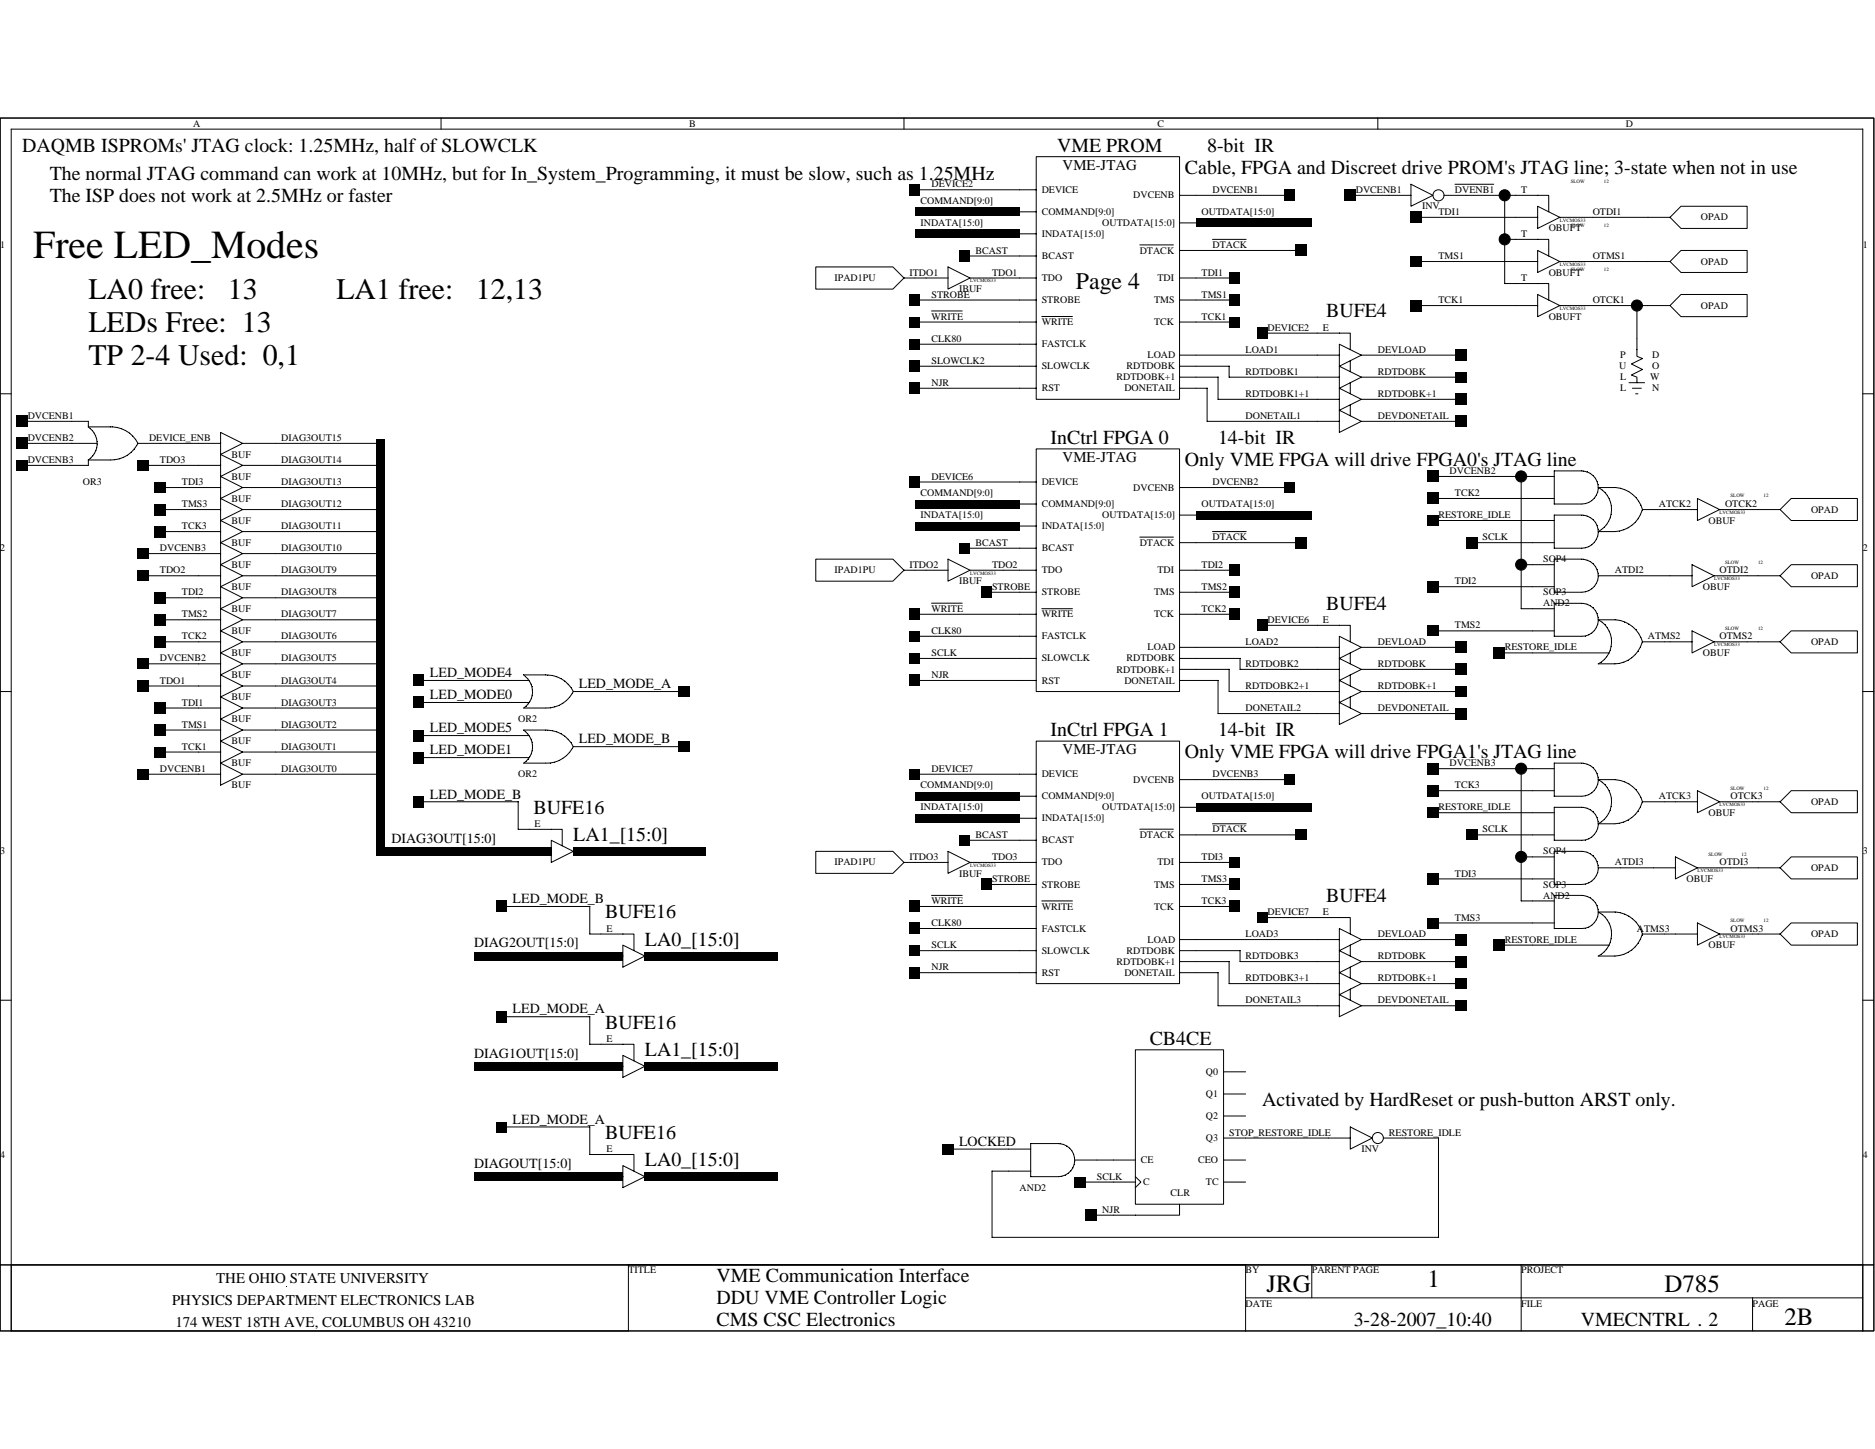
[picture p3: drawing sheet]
<svg xmlns="http://www.w3.org/2000/svg" width="279mm" height="216mm" viewBox="0 0 279 216" stroke-linecap="round" stroke-linejoin="round" font-family="sans-serif">
<g fill="none" stroke="#000" stroke-width=".15">
<path d="M0 17.6h279.2v180.7h-279.2zM0 17.6h279.2v170.9h-279.2zM1.7 19.2h275.9v179.1h-275.9M1.7 19.2v169.3M65.7 17.6v1.6M134.7 17.6v1.6M205.3 17.6v1.6M121.6 39.8h11.5l1.6 1.6-1.6 1.7h-11.5zM136.3 28.3h18.1M141.3 39.8l3.2 1.6-3.2 1.7zM143.7 38.1h10.7M151.9 31.6h2.5"/>
<path d="M151.9 34.8h2.5M154.4 23.3h21.4v36.2h-21.4zM169.8 36.5h5.1M175.7 37.3h18.1M175.7 29.1h16.5M175.7 33.2h2.5M180.7 35.7h5M201.2 29.1h9.1M210.2 27.5l3.3 1.6-3.3 1.6zM211.1 39h18.1M211.1 32.4h18.1M215.2 29.1h15.6v2.5"/>
<path d="M216.8 27.5h5.8M224.2 29.1v13.1h6.6v2.5M224.2 35.7h6.6v2.4M229.1 37.3l3.3 1.7-3.3 1.6zM229.1 30.7l3.3 1.7-3.3 1.6zM232.4 39h16.5M232.4 32.4h16.5M250.5 30.7h9.8v3.3h-9.8l-1.6-1.6zM250.5 37.3h9.8v3.3h-9.8l-1.6-1.6zM0 58.7h1.7M134.7 41.4h6.6M136.3 54.6h18.1"/>
<path d="M136.3 51.3h18.1M136.3 44.7h18.1M136.3 48h18.1M136.3 57.8h18.1M138.8 46.3h4.6M144.5 41.4h9.9M155.2 47.2h4.6M175.7 41.4h8.3M175.7 56.2h5.8M175.7 52.9h23.9M175.7 54.6h7.5M175.7 44.7h8.3"/>
<path d="M175.7 48h8.3M175.7 57.8h4.2M179.9 57.8v5h19.7M181.5 56.2v3.3h18.1M183.2 54.5v1.7h16.4M188.1 49.6h11.5M199.6 51.3l3.3 1.6-3.3 1.7zM199.6 54.6l3.3 1.6-3.3 1.6zM199.6 57.8l3.3 1.7-3.3 1.6zM199.6 49.6h1.6v2.5M201.2 53.7v1.7M201.2 57v1.7"/>
<path d="M202.8 56.2h14.9M202.8 59.5h14.9M202.8 52.9h14.9M211.1 45.5h18.1M229.1 43.9l3.3 1.6-3.3 1.7zM232.4 45.5h16.5M242.7 57h2.4M243.2 57.8h1.4M243.7 58.7h.4M243.9 52.1v1l.9 .3-1.7 .8 1.7 .9-1.7 .8 .8 .3v.8M243.9 45.5v6.6M250.5 43.9h9.8v3.3h-9.8l-1.6-1.7z"/>
<path d="M277.6 58.7h1.6M3.3 62.8h9.9M3.3 69.3h9.9M3.3 66.1h11.2M13.2 63.6h3.6a4.5 4.5 0 0 1 3.8 2.5 4.4 4.4 0 0 1-4.2 2.4h-3.3a2.95 2.95 0 0 0 .1-4.9zM13.2 62.8v.8M13.2 68.5v.8M20.5 66.1h12.4M21.4 69.3h11.5M23.8 75.9h9.1M23.8 79.2h9.1M23.8 72.6h9.1"/>
<path d="M32.9 74.3l3.3 1.6-3.3 1.7zM32.9 77.6l3.3 1.6-3.3 1.7zM32.9 71l3.3 1.6-3.3 1.7zM32.9 64.4l3.3 1.7-3.3 1.6zM32.9 67.7l3.3 1.6-3.3 1.7zM36.1 75.9h20.6M36.1 79.2h20.6M36.1 72.6h20.6M36.1 69.3h20.6M36.1 66.1h20.6M136.3 71.8h18.1M151.9 75.1h2.5"/>
<path d="M151.9 78.4h2.5M154.4 66.9h21.4v36.1h-21.4zM175.7 72.6h16.5M175.7 76.8h2.5M180.7 79.2h5M199.6 61.1l3.3 1.7-3.3 1.6zM201.2 60.3v1.7M202.8 62.8h14.9M213.5 74.3h18.1M213.5 71h18.1M213.5 77.6h18.1M226.7 71v19.7h4.9"/>
<path d="M231.6 70.1v5M231.6 70.2h4.1M235.7 76.8a2.47 2.47 0 0 1 2.5 2.4 2.47 2.47 0 0 1-2.5 2.5h-4.1M235.7 70.2a2.47 2.47 0 0 1 2.5 2.4 2.47 2.47 0 0 1-2.5 2.5h-4.1M235.7 76.8l-4.1-.1v5M238.1 72.6h2.7a4.5 4.5 0 0 1 4 3.3 4.5 4.5 0 0 1-4.2 3.3h-2.4a3.7 3.7 0 0 0-.1-6.6zM244.7 75.9h8.3M252.9 74.3l3.3 1.6-3.3 1.7zM256.2 75.9h9.1M266.9 74.3h9.9v3.3h-9.9l-1.6-1.7zM21.4 85.8h11.5M21.4 82.5h11.5"/>
<path d="M21.4 98.9h11.5M23.8 95.6h9.1M23.8 92.4h9.1M23.8 89.1h9.1M32.9 94l3.3 1.6-3.3 1.7zM32.9 87.4l3.3 1.7-3.3 1.6zM32.9 90.7l3.3 1.7-3.3 1.6zM32.9 80.9l3.3 1.6-3.3 1.6zM32.9 84.1l3.3 1.7-3.3 1.6zM32.9 97.3l3.3 1.6-3.3 1.7zM36.1 95.6h20.6M36.1 85.8h20.6"/>
<path d="M36.1 92.4h20.6M36.1 89.1h20.6M36.1 82.5h20.6M36.1 98.9h20.6M121.6 83.3h11.5l1.6 1.7-1.6 1.6h-11.5zM134.7 85h6.6M136.3 98.1h18.1M136.3 91.5h18.1M136.3 94.8h18.1M138.8 89.9h4.6M141.3 83.3l3.2 1.7-3.2 1.6zM143.7 81.7h10.7"/>
<path d="M144.5 85h9.9M147 88.2h7.4M155.2 90.7h4.6M169.8 80h5.1M175.7 99.7h7.5M175.7 96.5h23.9M175.7 85h8.3M175.7 98.1h9.1M175.7 91.5h8.3M175.7 80.9h18.1M175.7 88.2h8.3M183.2 99.7v3.3h16.4"/>
<path d="M184.8 98.1v1.6h14.8M188.1 93.2h11.5M199.6 94.8l3.3 1.7-3.3 1.6zM199.6 98.1l3.3 1.6-3.3 1.7zM199.6 93.2h1.6v2.4M201.2 97.3v1.6M202.8 99.7h14.9M202.8 96.5h14.9M213.5 94h18.1M213.5 87.4h18.1M219.3 80.9h12.3M223.4 97.3h16.4"/>
<path d="M226.7 84.1h4.9M231.6 89.9h4.1a2.46 2.46 0 0 1 2.5 2.5 2.46 2.46 0 0 1-2.5 2.4M231.6 89.9v4.9h4.1M235.7 83.3a2.47 2.47 0 0 1 2.5 2.5 2.47 2.47 0 0 1-2.5 2.4h-4.1M235.7 83.3h-4.1v4.9M238.1 85.8h14.1M240.1 95.6a3.6 3.6 0 0 1-1.9 3.3h2.4a4.4 4.4 0 0 0 4.2-3.3 4.5 4.5 0 0 0-4-3.2h-2.7a3.6 3.6 0 0 1 2 3.2M244.7 95.6h7.5M252.1 94l3.3 1.6-3.3 1.7zM252.1 84.1l3.3 1.7-3.3 1.6zM255.4 95.6h9.9M255.4 85.8h9.9"/>
<path d="M265.3 95.6l1.6-1.6h9.9v3.3h-9.9zM266.9 84.1h9.9v3.3h-9.9l-1.6-1.6zM0 103h1.7M21.4 102.2h11.5M21.4 115.4h11.5M23.8 112.1h9.1M23.8 108.8h9.1M23.8 105.5h9.1M32.9 110.4l3.3 1.7-3.3 1.6zM32.9 107.1l3.3 1.7-3.3 1.6zM32.9 103.8l3.3 1.7-3.3 1.6zM32.9 100.6l3.3 1.6-3.3 1.6z"/>
<path d="M32.9 113.7l3.3 1.7-3.3 1.6zM36.1 102.2h20.6M36.1 112.1h20.6M36.1 108.8h20.6M36.1 105.5h20.6M36.1 115.4h20.6M62.4 119.5h14.8M62.4 101.4h16.5M62.4 104.7h16.5M62.4 109.6h16.5M62.4 112.9h16.5M77.2 119.4v4.2h5"/>
<path d="M78 108.8h3.3a4.4 4.4 0 0 1 4.1 2.5M78 100.6h3.3a4.4 4.4 0 0 1 4.1 2.4M78 108.8a2.99 2.99 0 0 1 0 4.9M78 100.6a2.99 2.99 0 0 1 0 4.9M85.4 103h16.5M85.4 111.3h16.5M85.4 111.3a4.4 4.4 0 0 1-4.1 2.4h-3.3M85.4 103a4.4 4.4 0 0 1-4.1 2.5h-3.3M136.3 101.4h18.1M136.3 115.4h18.1M151.9 118.6h2.5M154.4 110.4h21.4v36.2h-21.4z"/>
<path d="M175.7 116.2h16.5M175.7 101.4h5.8M181.5 101.4v4.9h18.1M199.6 101.4l3.3 1.6-3.3 1.7zM199.6 104.7l3.3 1.6-3.3 1.6zM201.2 100.5v1.7M201.2 103.8v1.7M202.8 103h14.9M202.8 106.3h14.9M213.5 117.8h18.1M213.5 114.5h18.1M226.7 114.5v19.7h4.9"/>
<path d="M235.7 113.7a2.47 2.47 0 0 1 2.5 2.5 2.47 2.47 0 0 1-2.5 2.4h-4.1M235.7 113.7h-4.1v4.9M240.1 119.4a3.7 3.7 0 0 1-2 3.3h2.5a4.5 4.5 0 0 0 4.2-3.2 4.6 4.6 0 0 0-4.2-3.3h-2.5a3.6 3.6 0 0 1 2 3.3M244.7 119.5h8.3M252.9 117.8l3.3 1.7-3.3 1.6zM256.2 119.5h9.1M266.9 117.8h9.9v3.3h-9.9l-1.6-1.6zM277.6 103h1.6M74.8 135.1h13.1M78.9 126.9h3.3M82.1 123.6h1.7v2.4M82.1 125.2l3.3 1.7-3.3 1.6z"/>
<path d="M85.4 126.9h5M87.9 135v4.2h4.9M92.8 139.2h1.7v2.4M121.6 126.9h11.5l1.6 1.6-1.6 1.6h-11.5zM134.7 128.5h6.6M136.3 138.3h18.1M136.3 135.1h18.1M138.8 133.4h4.6M141.3 126.9l3.2 1.6-3.2 1.6zM143.7 125.2h10.7M144.5 128.5h9.9M147 131.8h7.4"/>
<path d="M151.9 121.9h2.5M155.2 134.2h4.6M169.8 123.5h5.1M175.7 140h23.9M175.7 124.4h18.1M175.7 131.8h8.3M175.7 120.3h2.5M175.7 128.5h8.3M175.7 135.1h8.3M180.7 122.7h5M188.1 136.7h11.5M199.6 138.3l3.3 1.7-3.3 1.6z"/>
<path d="M199.6 136.7h1.6v2.5M202.8 140h14.9M213.5 137.5h18.1M213.5 131h18.1M213.5 121.1h18.1M219.3 124.4h12.3M226.7 127.7h4.9M231.6 133.4h4.1a2.47 2.47 0 0 1 2.5 2.5 2.47 2.47 0 0 1-2.5 2.4M231.6 120.3v4.9M231.6 133.4v5l4.1-.1M231.6 120.3h4.1M235.7 120.3a2.46 2.46 0 0 1 2.5 2.4 2.46 2.46 0 0 1-2.5 2.5h-4.1"/>
<path d="M235.7 126.9a2.47 2.47 0 0 1 2.5 2.4 2.47 2.47 0 0 1-2.5 2.5h-4.1M235.7 126.9h-4.1v4.9M238.1 129.3h11.6M240.1 139.1a3.6 3.6 0 0 1-1.9 3.4 7 7 0 0 0 4.4-.6 4.6 4.6 0 0 0 2.2-2.7 4.5 4.5 0 0 0-4-3.3h-2.7a3.6 3.6 0 0 1 2 3.3M244.7 139.2h8.3M249.7 127.7l3.2 1.6-3.2 1.7zM252.9 129.3h12.4M252.9 137.5l3.3 1.7-3.3 1.6zM256.2 139.2h9.1M265.3 129.3l1.6-1.6h9.9v3.3h-9.9zM266.9 137.5h9.9v3.3h-9.9l-1.6-1.6zM0 149h1.7"/>
<path d="M74.8 151.5h13.1M87.9 151.5v4.1h4.9M89.5 142.5h3.3M89.5 158.9h3.3M92.8 140.8l3.3 1.7-3.3 1.6zM92.8 155.6h1.7v2.5M92.8 157.2l3.3 1.7-3.3 1.6zM96.1 142.5h4.9M96.1 158.9h4.9M136.3 141.6h18.1M136.3 144.9h18.1M169.2 156.4h13.1v23h-13.1z"/>
<path d="M175.7 143.3h7.5M175.7 141.6h9.1M175.7 144.9h5.8M181.5 144.9v5h18.1M182.3 159.7h3.3M183.2 143.3v3.3h16.4M184.8 141.6v1.7h14.8M199.6 141.6l3.3 1.7-3.3 1.6zM199.6 144.9l3.3 1.7-3.3 1.6zM199.6 148.2l3.3 1.7-3.3 1.6zM201.2 140.8v1.7M201.2 144.1v1.7"/>
<path d="M201.2 147.4v1.6M202.8 143.3h14.9M202.8 146.6h14.9M202.8 149.9h14.9M223.4 140.8h16.4M277.6 149h1.6M74.8 167.9h13.1M87.9 167.9v4.1h4.9M89.5 175.3h3.3M92.8 172h1.7v2.5M92.8 173.7l3.3 1.6-3.3 1.7zM96.1 175.3h4.9"/>
<path d="M141.3 171.2h12.3M153.6 170.4h4.1M153.6 170.4v4.9M153.6 174.5h-5.8v9.9h66.6M157.7 170.4a2.47 2.47 0 0 1 2.4 2.5 2.47 2.47 0 0 1-2.4 2.4h-4.1M160.1 172.8h9.1M161 176.1h8.2M169.2 175.3l.8 .8-.8 .9M175.8 179.4v1.7h-6.6M182.3 172.8h3.3M182.3 176.1h3.3M182.3 163h3.3"/>
<path d="M182.3 166.3h3.3M182.3 169.6h18.9M201.2 167.9l3.3 1.7-3.3 1.6zM206.1 169.6h8.3M214.4 169.5v14.9M0 188.5h1.7v9.8h-1.7zM1.7 188.5h91.9v9.8h-91.9zM1.7 188.5h275.9M162.6 181.1h6.6M185.6 193.4h92M185.6 188.4v9.9M195.5 188.4v5"/>
<path d="M226.7 188.5v9.8M261.2 193.4v4.9M277.6 188.5h1.6v9.8h-1.6z"/>
<circle cx="214.4" cy="29.1" r=".83"/>
<circle cx="224.2" cy="35.7" r=".83"/>
<circle cx="224.2" cy="29.1" r=".83"/>
<circle cx="243.9" cy="45.5" r=".83"/>
<circle cx="226.7" cy="71" r=".83"/>
<circle cx="226.7" cy="84.1" r=".83"/>
<circle cx="226.7" cy="114.5" r=".83"/>
<circle cx="226.7" cy="127.7" r=".83"/>
<circle cx="205.3" cy="169.6" r=".83"/>
</g>
<g fill="#000">
<path d="M135.5 27.5h1.7v1.6h-1.7zM136.3 30.9h15.6v1.3h-15.6zM136.3 34.2h15.6v1.3h-15.6zM142.9 37.3h1.6v1.7h-1.6zM178.2 32.6h17.3v1.3h-17.3zM191.4 28.3h1.6v1.6h-1.6zM193 36.5h1.6v1.6h-1.6zM200.4 28.3h1.6v1.6h-1.6zM210.2 31.6h1.7v1.6h-1.7zM210.2 38.1h1.7v1.7h-1.7zM135.5 50.5h1.7v1.6h-1.7zM135.5 43.9h1.7v1.6h-1.7z"/>
<path d="M135.5 47.2h1.7v1.6h-1.7zM135.5 53.7h1.7v1.7h-1.7zM135.5 57h1.7v1.7h-1.7zM183.2 47.2h1.6v1.6h-1.6zM183.2 40.6h1.6v1.6h-1.6zM183.2 43.9h1.6v1.6h-1.6zM187.3 48.8h1.6v1.7h-1.6zM210.2 44.7h1.7v1.7h-1.7zM216.8 55.4h1.7v1.6h-1.7zM216.8 58.7h1.7v1.6h-1.7zM216.8 52.1h1.7v1.6h-1.7zM2.5 68.5h1.6v1.7h-1.6z"/>
<path d="M2.5 65.2h1.6v1.7h-1.6zM2.5 62h1.6v1.6h-1.6zM20.6 68.5h1.6v1.7h-1.6zM23 78.4h1.7v1.6h-1.7zM23 75.1h1.7v1.7h-1.7zM23 71.8h1.7v1.6h-1.7zM56 66.1h1.3v3.2h-1.3zM56 69.3h1.3v3.3h-1.3zM56 72.6h1.3v3.3h-1.3zM56 75.9h1.3v3.3h-1.3zM56 79.2h1.3v3.3h-1.3zM56 65.4h1.3v1.3h-1.3z"/>
<path d="M135.5 71h1.7v1.6h-1.7zM136.3 77.7h15.6v1.3h-15.6zM136.3 74.4h15.6v1.4h-15.6zM178.2 76.1h17.3v1.3h-17.3zM191.4 71.8h1.6v1.6h-1.6zM212.7 73.4h1.7v1.7h-1.7zM212.7 70.2h1.7v1.6h-1.7zM212.7 76.8h1.7v1.6h-1.7zM216.8 62h1.7v1.6h-1.7zM20.6 81.7h1.6v1.6h-1.6zM20.6 98.1h1.6v1.6h-1.6zM20.6 85h1.6v1.6h-1.6z"/>
<path d="M23 94.8h1.7v1.7h-1.7zM23 91.5h1.7v1.7h-1.7zM23 88.2h1.7v1.7h-1.7zM56 82.5h1.3v3.3h-1.3zM56 85.8h1.3v3.3h-1.3zM56 89.1h1.3v6.5h-1.3zM56 95.6h1.3v3.3h-1.3zM56 98.9h1.3v3.3h-1.3zM135.5 90.7h1.7v1.7h-1.7zM135.5 94h1.7v1.6h-1.7zM135.5 97.3h1.7v1.6h-1.7zM142.9 80.9h1.6v1.6h-1.6z"/>
<path d="M146.2 87.4h1.6v1.7h-1.6zM183.2 87.4h1.6v1.7h-1.6zM183.2 84.1h1.6v1.7h-1.6zM183.2 90.7h1.6v1.7h-1.6zM187.3 92.4h1.6v1.6h-1.6zM193 80h1.6v1.7h-1.6zM212.7 93.2h1.7v1.6h-1.7zM212.7 86.6h1.7v1.6h-1.7zM216.8 98.9h1.7v1.7h-1.7zM216.8 95.6h1.7v1.7h-1.7zM218.5 80h1.6v1.7h-1.6zM222.6 96.5h1.6v1.6h-1.6z"/>
<path d="M20.6 101.4h1.6v1.6h-1.6zM20.6 114.5h1.6v1.7h-1.6zM23 111.3h1.7v1.6h-1.7zM23 107.9h1.7v1.7h-1.7zM23 104.7h1.7v1.6h-1.7zM56 115.4h1.3v11.5h-1.3zM56 102.2h1.3v3.3h-1.3zM56 105.5h1.3v3.3h-1.3zM56 108.8h1.3v3.3h-1.3zM56 112.1h1.3v3.3h-1.3zM61.6 100.6h1.6v1.6h-1.6zM61.6 103.8h1.6v1.7h-1.6z"/>
<path d="M61.6 108.8h1.6v1.6h-1.6zM61.6 112.1h1.6v1.6h-1.6zM61.6 118.6h1.6v1.7h-1.6zM101 102.2h1.7v1.6h-1.7zM101 110.4h1.7v1.7h-1.7zM135.5 100.6h1.7v1.6h-1.7zM135.5 114.5h1.7v1.7h-1.7zM136.3 118h15.6v1.3h-15.6zM178.2 119.6h17.3v1.3h-17.3zM191.4 115.4h1.6v1.6h-1.6zM212.7 117h1.7v1.6h-1.7zM212.7 113.7h1.7v1.7h-1.7z"/>
<path d="M216.8 102.2h1.7v1.6h-1.7zM216.8 105.5h1.7v1.6h-1.7zM56 126.2h1.3v1.3h-1.3zM56.7 126.2h22.2v1.3h-22.2zM73.9 134.2h1.7v1.7h-1.7zM78.9 126.2h3.2v1.3h-3.2zM85.4 126.2h5v1.3h-5zM90.4 126.2h14.7v1.3h-14.7zM135.5 137.5h1.7v1.7h-1.7zM135.5 134.2h1.7v1.7h-1.7zM136.3 121.3h15.6v1.3h-15.6zM142.9 124.4h1.6v1.6h-1.6z"/>
<path d="M146.2 131h1.6v1.6h-1.6zM183.2 134.2h1.6v1.7h-1.6zM183.2 127.7h1.6v1.6h-1.6zM183.2 131h1.6v1.6h-1.6zM187.3 135.9h1.6v1.6h-1.6zM193 123.6h1.6v1.6h-1.6zM212.7 136.7h1.7v1.6h-1.7zM212.7 130.1h1.7v1.7h-1.7zM212.7 120.3h1.7v1.6h-1.7zM216.8 139.2h1.7v1.6h-1.7zM218.5 123.6h1.6v1.6h-1.6zM222.6 140h1.6v1.6h-1.6z"/>
<path d="M70.7 141.8h18.8v1.3h-18.8zM70.7 158.2h18.8v1.4h-18.8zM73.9 150.7h1.7v1.6h-1.7zM89.5 141.8h3.3v1.3h-3.3zM89.5 158.2h3.3v1.4h-3.3zM96.1 141.8h4.9v1.3h-4.9zM96.1 158.2h4.9v1.4h-4.9zM101 158.2h14.8v1.4h-14.8zM101 141.8h14.8v1.3h-14.8zM135.5 144.1h1.7v1.7h-1.7zM135.5 140.8h1.7v1.7h-1.7zM216.8 142.5h1.7v1.6h-1.7z"/>
<path d="M216.8 145.8h1.7v1.6h-1.7zM216.8 149h1.7v1.7h-1.7zM70.7 174.7h18.8v1.3h-18.8zM73.9 167.1h1.7v1.6h-1.7zM89.5 174.7h3.3v1.3h-3.3zM96.1 174.7h4.9v1.3h-4.9zM101 174.7h14.8v1.3h-14.8zM140.4 170.4h1.7v1.6h-1.7zM160.1 175.3h1.7v1.7h-1.7zM161.8 180.2h1.6v1.7h-1.6z"/>
</g>
<g fill="#000">
<circle cx="224.2" cy="35.6" r=".82"/>
<circle cx="224.2" cy="29.1" r=".82"/>
<circle cx="243.9" cy="45.5" r=".82"/>
<circle cx="226.7" cy="71" r=".82"/>
<circle cx="226.7" cy="84.1" r=".82"/>
<circle cx="226.7" cy="114.5" r=".82"/>
<circle cx="226.7" cy="127.7" r=".82"/>
</g>
<text font-size="5.9" x="5" y="38.5">Free LED_Modes</text>
<g font-size="4.5">
<text x="13.2" y="44.5">LA0 free:</text>
<text x="33.9" y="44.5">13</text>
<text x="50.1" y="44.5">LA1 free:</text>
<text x="70.9" y="44.5">12,13</text>
<text x="13.2" y="49.5">LEDs Free: 13</text>
<text x="13.2" y="54.4">TP 2-4 Used: 0,1</text>
</g>
<g font-size="3.7">
<text x="212.7" y="191.7">1</text>
<text x="188.7" y="192.6">JRG</text>
<text x="248" y="192.6">D785</text>
<text x="265.9" y="197.5">2B</text>
</g>
<text font-size="3.6" x="160.3" y="43.1">Page 4</text>
<g font-size="3">
<text x="3.3" y="22.6">DAQMB ISPROMs' JTAG clock: 1.25MHz, half of SLOWCLK</text>
<text x="157.5" y="22.6">VME PROM</text>
<text x="179.9" y="22.6">8-bit IR</text>
<text x="7.4" y="26.8">The normal JTAG command can work at 10MHz, but for In_System_Programming, it must be slow, such as 1.25MHz</text>
<text x="176.6" y="25.9">Cable, FPGA and Discreet drive PROM's JTAG line; 3-state when not in use</text>
<text x="7.4" y="30">The ISP does not work at 2.5MHz or faster</text>
<text x="197.6" y="47.3">BUFE4</text>
<text x="156.5" y="66.2">InCtrl FPGA 0</text>
<text x="176.6" y="69.5">Only VME FPGA will drive FPGA0's JTAG line</text>
<text x="181.5" y="66.2">14-bit IR</text>
<text x="197.6" y="90.8">BUFE4</text>
<text x="156.5" y="109.7">InCtrl FPGA 1</text>
<text x="176.6" y="113">Only VME FPGA will drive FPGA1's JTAG line</text>
<text x="181.5" y="109.7">14-bit IR</text>
<text x="79.5" y="121.2">BUFE16</text>
<text x="85.4" y="125.3">LA1_[15:0]</text>
<text x="90.2" y="136.8">BUFE16</text>
<text x="197.6" y="134.4">BUFE4</text>
<text x="96.1" y="140.9">LA0_[15:0]</text>
<text x="90.2" y="153.3">BUFE16</text>
<text x="171.3" y="155.7">CB4CE</text>
<text x="96.1" y="157.4">LA1_[15:0]</text>
<text x="188.1" y="164.8">Activated by HardReset or push-button ARST only.</text>
<text x="90.2" y="169.7">BUFE16</text>
<text x="96.1" y="173.8">LA0_[15:0]</text>
<text x="106.8" y="191.1">VME Communication Interface</text>
<text x="106.8" y="194.3">DDU VME Controller Logic</text>
<text x="106.8" y="197.6">CMS CSC Electronics</text>
<text x="201.7" y="197.6">3-28-2007_10:40</text>
<text x="235.5" y="197.6">VMECNTRL . 2</text>
</g>
<g font-size="2.2">
<text x="158.3" y="25.3">VME-JTAG</text>
<text x="158.3" y="68.8">VME-JTAG</text>
<text x="158.3" y="112.4">VME-JTAG</text>
<text x="32.2" y="191.2">THE OHIO STATE UNIVERSITY</text>
<text x="25.6" y="194.5">PHYSICS DEPARTMENT ELECTRONICS LAB</text>
<text x="26.1" y="197.8">174 WEST 18TH AVE, COLUMBUS OH 43210</text>
</g>
<g font-size="2.1">
<text x="64.1" y="100.9">LED_MODE4</text>
<text x="64.1" y="104.2">LED_MODE0</text>
<text x="86.3" y="102.6">LED_MODE_A</text>
<text x="64.1" y="112.4">LED_MODE1</text>
<text x="64.1" y="109.1">LED_MODE5</text>
<text x="86.3" y="110.8">LED_MODE_B</text>
<text x="64.1" y="119">LED_MODE_B</text>
<text x="58.3" y="125.5">DIAG3OUT[15:0]</text>
<text x="76.4" y="134.6">LED_MODE_B</text>
<text x="70.7" y="141.2">DIAG2OUT[15:0]</text>
<text x="76.4" y="151">LED_MODE_A</text>
<text x="70.7" y="157.6">DIAG1OUT[15:0]</text>
<text x="76.4" y="167.4">LED_MODE_A</text>
<text x="142.9" y="170.7">LOCKED</text>
<text x="70.7" y="174">DIAGOUT[15:0]</text>
</g>
<g font-size="1.5">
<text x="28.8" y="18.9">A</text>
<text x="102.7" y="18.9">B</text>
<text x="172.5" y="18.9">C</text>
<text x="242.3" y="18.9">D</text>
<text x="138.8" y="27.9">DEVICE2</text>
<text x="155.2" y="28.7">DEVICE</text>
<text x="168.9" y="29.6">DVCENB</text>
<text x="180.7" y="28.7">DVCENB1</text>
<text x="202" y="28.7">DVCENB1</text>
<text x="216.8" y="28.7">DVENB1</text>
<text x="226.7" y="28.7">T</text>
<text x="137.2" y="33.7">INDATA[15:0]</text>
<text x="137.2" y="30.4">COMMAND[9:0]</text>
<text x="155.2" y="32">COMMAND[9:0]</text>
<text x="155.2" y="35.3">INDATA[15:0]</text>
<text x="164.3" y="33.7">OUTDATA[15:0]</text>
<text x="179" y="32">OUTDATA[15:0]</text>
<text x="211.9" y="31.2">INV</text>
<text x="214.4" y="32">TDI1</text>
<text x="226.7" y="35.3">T</text>
<text x="230.8" y="34.5">OBUFT</text>
<text x="237.3" y="32">OTDI1</text>
<text x="253.4" y="32.9">OPAD</text>
<text x="0" y="37">1</text>
<text x="124.4" y="41.9">IPAD1PU</text>
<text x="135.5" y="41.1">ITDO1</text>
<text x="145.4" y="37.8">BCAST</text>
<text x="147.8" y="41.1">TDO1</text>
<text x="155.2" y="38.6">BCAST</text>
<text x="155.2" y="41.9">TDO</text>
<text x="169.8" y="37.8">DTACK</text>
<text x="172.5" y="41.9">TDI</text>
<text x="179" y="41.1">TDI1</text>
<text x="180.7" y="37">DTACK</text>
<text x="214.4" y="38.6">TMS1</text>
<text x="226.7" y="41.9">T</text>
<text x="230.8" y="41.1">OBUFT</text>
<text x="237.3" y="38.6">OTMS1</text>
<text x="253.4" y="39.4">OPAD</text>
<text x="277.6" y="37">1</text>
<text x="138.8" y="47.6">WRITE</text>
<text x="138.8" y="44.3">STROBE</text>
<text x="142.9" y="43.5">IBUF</text>
<text x="155.2" y="45.2">STROBE</text>
<text x="172" y="45.2">TMS</text>
<text x="179" y="44.3">TMS1</text>
<text x="179" y="47.6">TCK1</text>
<text x="214.4" y="45.2">TCK1</text>
<text x="230.8" y="47.6">OBUFT</text>
<text x="237.3" y="45.2">OTCK1</text>
<text x="253.4" y="46">OPAD</text>
<text x="138.8" y="50.9">CLK80</text>
<text x="155.2" y="51.7">FASTCLK</text>
<text x="155.2" y="48.5">WRITE</text>
<text x="171" y="53.4">LOAD</text>
<text x="172" y="48.5">TCK</text>
<text x="185.6" y="52.6">LOAD1</text>
<text x="188.9" y="49.3">DEVICE2</text>
<text x="197.1" y="49.3">E</text>
<text x="205.3" y="52.6">DEVLOAD</text>
<text x="241.4" y="53.4">P</text>
<text x="246.2" y="53.4">D</text>
<text x="138.8" y="57.5">NJR</text>
<text x="138.8" y="54.2">SLOWCLK2</text>
<text x="155.2" y="58.3">RST</text>
<text x="155.2" y="55">SLOWCLK</text>
<text x="166.4" y="56.7">RDTDOBK+1</text>
<text x="167.6" y="58.3">DONETAIL</text>
<text x="167.9" y="55">RDTDOBK</text>
<text x="185.6" y="59.1">RDTDOBK1+1</text>
<text x="185.6" y="55.8">RDTDOBK1</text>
<text x="205.3" y="59.1">RDTDOBK+1</text>
<text x="205.3" y="55.8">RDTDOBK</text>
<text x="241.3" y="55">U</text>
<text x="241.4" y="56.7">L</text>
<text x="241.4" y="58.3">L</text>
<text x="245.9" y="56.7">W</text>
<text x="246.2" y="55">O</text>
<text x="246.2" y="58.3">N</text>
<text x="4.1" y="62.4">DVCENB1</text>
<text x="4.1" y="65.7">DVCENB2</text>
<text x="22.2" y="65.7">DEVICE_ENB</text>
<text x="41.9" y="65.7">DIAG3OUT15</text>
<text x="185.6" y="62.4">DONETAIL1</text>
<text x="205.3" y="62.4">DEVDONETAIL</text>
<text x="4.1" y="69">DVCENB3</text>
<text x="23.8" y="69">TDO3</text>
<text x="34.5" y="68.2">BUF</text>
<text x="34.5" y="71.5">BUF</text>
<text x="41.9" y="69">DIAG3OUT14</text>
<text x="138.8" y="71.5">DEVICE6</text>
<text x="216" y="70.6">DVCENB2</text>
<text x="12.3" y="72.3">OR3</text>
<text x="27.1" y="72.3">TDI3</text>
<text x="27.1" y="75.6">TMS3</text>
<text x="34.5" y="74.7">BUF</text>
<text x="41.9" y="75.6">DIAG3OUT12</text>
<text x="41.9" y="72.3">DIAG3OUT13</text>
<text x="137.2" y="73.9">COMMAND[9:0]</text>
<text x="137.2" y="77.2">INDATA[15:0]</text>
<text x="155.2" y="75.6">COMMAND[9:0]</text>
<text x="155.2" y="72.3">DEVICE</text>
<text x="164.3" y="77.2">OUTDATA[15:0]</text>
<text x="168.9" y="73.1">DVCENB</text>
<text x="179" y="75.6">OUTDATA[15:0]</text>
<text x="180.7" y="72.3">DVCENB2</text>
<text x="214.4" y="77.2">RESTORE_IDLE</text>
<text x="216.8" y="73.9">TCK2</text>
<text x="247.2" y="75.6">ATCK2</text>
<text x="257" y="75.6">OTCK2</text>
<text x="269.9" y="76.4">OPAD</text>
<text x="0" y="82.1">2</text>
<text x="23.8" y="82.1">DVCENB3</text>
<text x="27.1" y="78.8">TCK3</text>
<text x="34.5" y="78">BUF</text>
<text x="34.5" y="81.3">BUF</text>
<text x="41.9" y="82.1">DIAG3OUT10</text>
<text x="41.9" y="78.8">DIAG3OUT11</text>
<text x="145.4" y="81.3">BCAST</text>
<text x="155.2" y="78.8">INDATA[15:0]</text>
<text x="155.2" y="82.1">BCAST</text>
<text x="169.8" y="81.3">DTACK</text>
<text x="180.7" y="80.5">DTACK</text>
<text x="220.9" y="80.5">SCLK</text>
<text x="230" y="83.8">SOP4</text>
<text x="254.6" y="78">OBUF</text>
<text x="277.6" y="82.1">2</text>
<text x="23.8" y="85.4">TDO2</text>
<text x="27.1" y="88.7">TDI2</text>
<text x="34.5" y="84.6">BUF</text>
<text x="34.5" y="87.9">BUF</text>
<text x="41.9" y="88.7">DIAG3OUT8</text>
<text x="41.9" y="85.4">DIAG3OUT9</text>
<text x="124.4" y="85.4">IPAD1PU</text>
<text x="135.5" y="84.6">ITDO2</text>
<text x="142.9" y="87.1">IBUF</text>
<text x="147.8" y="84.6">TDO2</text>
<text x="147.8" y="87.9">STROBE</text>
<text x="155.2" y="88.7">STROBE</text>
<text x="155.2" y="85.4">TDO</text>
<text x="172" y="88.7">TMS</text>
<text x="172.5" y="85.4">TDI</text>
<text x="179" y="84.6">TDI2</text>
<text x="179" y="87.9">TMS2</text>
<text x="216.8" y="87.1">TDI2</text>
<text x="230" y="88.7">SOP3</text>
<text x="240.6" y="85.4">ATDI2</text>
<text x="253.8" y="87.9">OBUF</text>
<text x="256.2" y="85.4">OTDI2</text>
<text x="269.9" y="86.2">OPAD</text>
<text x="27.1" y="92">TMS2</text>
<text x="27.1" y="95.3">TCK2</text>
<text x="34.5" y="91.2">BUF</text>
<text x="34.5" y="94.4">BUF</text>
<text x="41.9" y="95.3">DIAG3OUT6</text>
<text x="41.9" y="92">DIAG3OUT7</text>
<text x="138.8" y="94.4">CLK80</text>
<text x="138.8" y="91.2">WRITE</text>
<text x="155.2" y="95.3">FASTCLK</text>
<text x="155.2" y="92">WRITE</text>
<text x="172" y="92">TCK</text>
<text x="179" y="91.2">TCK2</text>
<text x="188.9" y="92.8">DEVICE6</text>
<text x="197.1" y="92.8">E</text>
<text x="216.8" y="93.6">TMS2</text>
<text x="230" y="90.3">AND2</text>
<text x="245.6" y="95.3">ATMS2</text>
<text x="256.2" y="95.3">OTMS2</text>
<text x="23.8" y="98.6">DVCENB2</text>
<text x="23.8" y="101.9">TDO1</text>
<text x="34.5" y="97.7">BUF</text>
<text x="34.5" y="101">BUF</text>
<text x="41.9" y="101.9">DIAG3OUT4</text>
<text x="41.9" y="98.6">DIAG3OUT5</text>
<text x="138.8" y="101">NJR</text>
<text x="138.8" y="97.7">SCLK</text>
<text x="155.2" y="101.9">RST</text>
<text x="155.2" y="98.6">SLOWCLK</text>
<text x="166.4" y="100.2">RDTDOBK+1</text>
<text x="167.6" y="101.9">DONETAIL</text>
<text x="167.9" y="98.6">RDTDOBK</text>
<text x="171" y="96.9">LOAD</text>
<text x="185.6" y="96.1">LOAD2</text>
<text x="185.6" y="99.4">RDTDOBK2</text>
<text x="205.3" y="96.1">DEVLOAD</text>
<text x="205.3" y="99.4">RDTDOBK</text>
<text x="224.2" y="96.9">RESTORE_IDLE</text>
<text x="253.8" y="97.7">OBUF</text>
<text x="269.9" y="96.1">OPAD</text>
<text x="27.1" y="105.1">TDI1</text>
<text x="34.5" y="107.6">BUF</text>
<text x="34.5" y="104.3">BUF</text>
<text x="41.9" y="105.1">DIAG3OUT3</text>
<text x="77.2" y="107.6">OR2</text>
<text x="185.6" y="106">DONETAIL2</text>
<text x="185.6" y="102.7">RDTDOBK2+1</text>
<text x="205.3" y="106">DEVDONETAIL</text>
<text x="205.3" y="102.7">RDTDOBK+1</text>
<text x="27.1" y="108.4">TMS1</text>
<text x="27.1" y="111.7">TCK1</text>
<text x="34.5" y="110.9">BUF</text>
<text x="41.9" y="111.7">DIAG3OUT1</text>
<text x="41.9" y="108.4">DIAG3OUT2</text>
<text x="23.8" y="115">DVCENB1</text>
<text x="34.5" y="114.2">BUF</text>
<text x="34.5" y="117.5">BUF</text>
<text x="41.9" y="115">DIAG3OUT0</text>
<text x="77.2" y="115.8">OR2</text>
<text x="137.2" y="117.5">COMMAND[9:0]</text>
<text x="138.8" y="115">DEVICE7</text>
<text x="155.2" y="119.1">COMMAND[9:0]</text>
<text x="155.2" y="115.8">DEVICE</text>
<text x="168.9" y="116.6">DVCENB</text>
<text x="179" y="119.1">OUTDATA[15:0]</text>
<text x="180.7" y="115.8">DVCENB3</text>
<text x="216" y="114.2">DVCENB3</text>
<text x="216.8" y="117.5">TCK3</text>
<text x="247.2" y="119.1">ATCK3</text>
<text x="257.9" y="119.1">OTCK3</text>
<text x="269.9" y="119.9">OPAD</text>
<text x="79.7" y="123.2">E</text>
<text x="137.2" y="120.7">INDATA[15:0]</text>
<text x="145.4" y="124.8">BCAST</text>
<text x="155.2" y="122.4">INDATA[15:0]</text>
<text x="155.2" y="125.7">BCAST</text>
<text x="164.3" y="120.7">OUTDATA[15:0]</text>
<text x="169.8" y="124.8">DTACK</text>
<text x="180.7" y="124">DTACK</text>
<text x="214.4" y="120.7">RESTORE_IDLE</text>
<text x="220.9" y="124">SCLK</text>
<text x="254.6" y="121.6">OBUF</text>
<text x="0" y="127.3">3</text>
<text x="124.4" y="128.9">IPAD1PU</text>
<text x="135.5" y="128.1">ITDO3</text>
<text x="142.9" y="130.6">IBUF</text>
<text x="147.8" y="131.4">STROBE</text>
<text x="147.8" y="128.1">TDO3</text>
<text x="155.2" y="128.9">TDO</text>
<text x="172.5" y="128.9">TDI</text>
<text x="179" y="131.4">TMS3</text>
<text x="179" y="128.1">TDI3</text>
<text x="216.8" y="130.6">TDI3</text>
<text x="230" y="127.3">SOP4</text>
<text x="240.6" y="128.9">ATDI3</text>
<text x="251.3" y="131.4">OBUF</text>
<text x="256.2" y="128.9">OTDI3</text>
<text x="269.9" y="129.8">OPAD</text>
<text x="277.6" y="127.3">3</text>
<text x="138.8" y="134.7">WRITE</text>
<text x="138.8" y="138">CLK80</text>
<text x="155.2" y="135.5">WRITE</text>
<text x="155.2" y="132.2">STROBE</text>
<text x="172" y="135.5">TCK</text>
<text x="172" y="132.2">TMS</text>
<text x="179" y="134.7">TCK3</text>
<text x="188.9" y="136.4">DEVICE7</text>
<text x="197.1" y="136.4">E</text>
<text x="216.8" y="137.2">TMS3</text>
<text x="230" y="133.9">AND2</text>
<text x="230" y="132.2">SOP3</text>
<text x="90.4" y="138.8">E</text>
<text x="138.8" y="141.3">SCLK</text>
<text x="155.2" y="138.8">FASTCLK</text>
<text x="155.2" y="142.1">SLOWCLK</text>
<text x="166.4" y="143.7">RDTDOBK+1</text>
<text x="167.9" y="142.1">RDTDOBK</text>
<text x="171" y="140.5">LOAD</text>
<text x="185.6" y="139.6">LOAD3</text>
<text x="185.6" y="142.9">RDTDOBK3</text>
<text x="205.3" y="139.6">DEVLOAD</text>
<text x="205.3" y="142.9">RDTDOBK</text>
<text x="224.2" y="140.5">RESTORE_IDLE</text>
<text x="243.9" y="138.8">ATMS3</text>
<text x="254.6" y="141.3">OBUF</text>
<text x="257.9" y="138.8">OTMS3</text>
<text x="269.9" y="139.6">OPAD</text>
<text x="138.8" y="144.6">NJR</text>
<text x="155.2" y="145.4">RST</text>
<text x="167.6" y="145.4">DONETAIL</text>
<text x="185.6" y="149.5">DONETAIL3</text>
<text x="185.6" y="146.2">RDTDOBK3+1</text>
<text x="205.3" y="149.5">DEVDONETAIL</text>
<text x="205.3" y="146.2">RDTDOBK+1</text>
<text x="90.4" y="155.2">E</text>
<text x="179.7" y="160.2">Q0</text>
<text x="179.7" y="163.4">Q1</text>
<text x="179.7" y="166.8">Q2</text>
<text x="0" y="172.5">4</text>
<text x="90.4" y="171.7">E</text>
<text x="170" y="173.3">CE</text>
<text x="178.5" y="173.3">CEO</text>
<text x="179.7" y="170">Q3</text>
<text x="183.2" y="169.2">STOP_RESTORE_IDLE</text>
<text x="202.9" y="171.7">INV</text>
<text x="207" y="169.2">RESTORE_IDLE</text>
<text x="277.6" y="172.5">4</text>
<text x="151.9" y="177.4">AND2</text>
<text x="163.4" y="175.8">SCLK</text>
<text x="170.3" y="176.6">C</text>
<text x="174.4" y="178.2">CLR</text>
<text x="179.7" y="176.6">TC</text>
<text x="164.3" y="180.7">NJR</text>
<text x="93.6" y="189.7">TITLE</text>
<text x="185.6" y="189.7">BY</text>
<text x="195.5" y="189.7">PARENT PAGE</text>
<text x="226.7" y="189.7">PROJECT</text>
<text x="185.6" y="194.7">DATE</text>
<text x="226.7" y="194.7">FILE</text>
<text x="261.2" y="194.7">PAGE</text>
</g>
<g font-size=".7">
<text x="234.1" y="27.3">SLOW</text>
<text x="239" y="27.3">12</text>
<text x="232.4" y="33">LVCMOS33</text>
<text x="234.1" y="33.9">SLOW</text>
<text x="239" y="33.9">12</text>
<text x="232.4" y="39.6">LVCMOS33</text>
<text x="234.1" y="40.4">SLOW</text>
<text x="239" y="40.4">12</text>
<text x="144.5" y="42.1">LVCMOS33</text>
<text x="232.4" y="46.2">LVCMOS33</text>
<text x="256.2" y="76.6">LVCMOS33</text>
<text x="257.9" y="74.1">SLOW</text>
<text x="262.8" y="74.1">12</text>
<text x="257" y="84">SLOW</text>
<text x="262" y="84">12</text>
<text x="144.5" y="85.6">LVCMOS33</text>
<text x="255.4" y="86.4">LVCMOS33</text>
<text x="257" y="93.8">SLOW</text>
<text x="262" y="93.8">12</text>
<text x="255.4" y="96.3">LVCMOS33</text>
<text x="257.9" y="117.6">SLOW</text>
<text x="262.8" y="117.6">12</text>
<text x="256.2" y="120.1">LVCMOS33</text>
<text x="144.5" y="129.1">LVCMOS33</text>
<text x="252.9" y="130">LVCMOS33</text>
<text x="254.6" y="127.5">SLOW</text>
<text x="259.5" y="127.5">12</text>
<text x="257.9" y="137.4">SLOW</text>
<text x="262.8" y="137.4">12</text>
<text x="256.2" y="139.8">LVCMOS33</text>
</g>
</svg>
